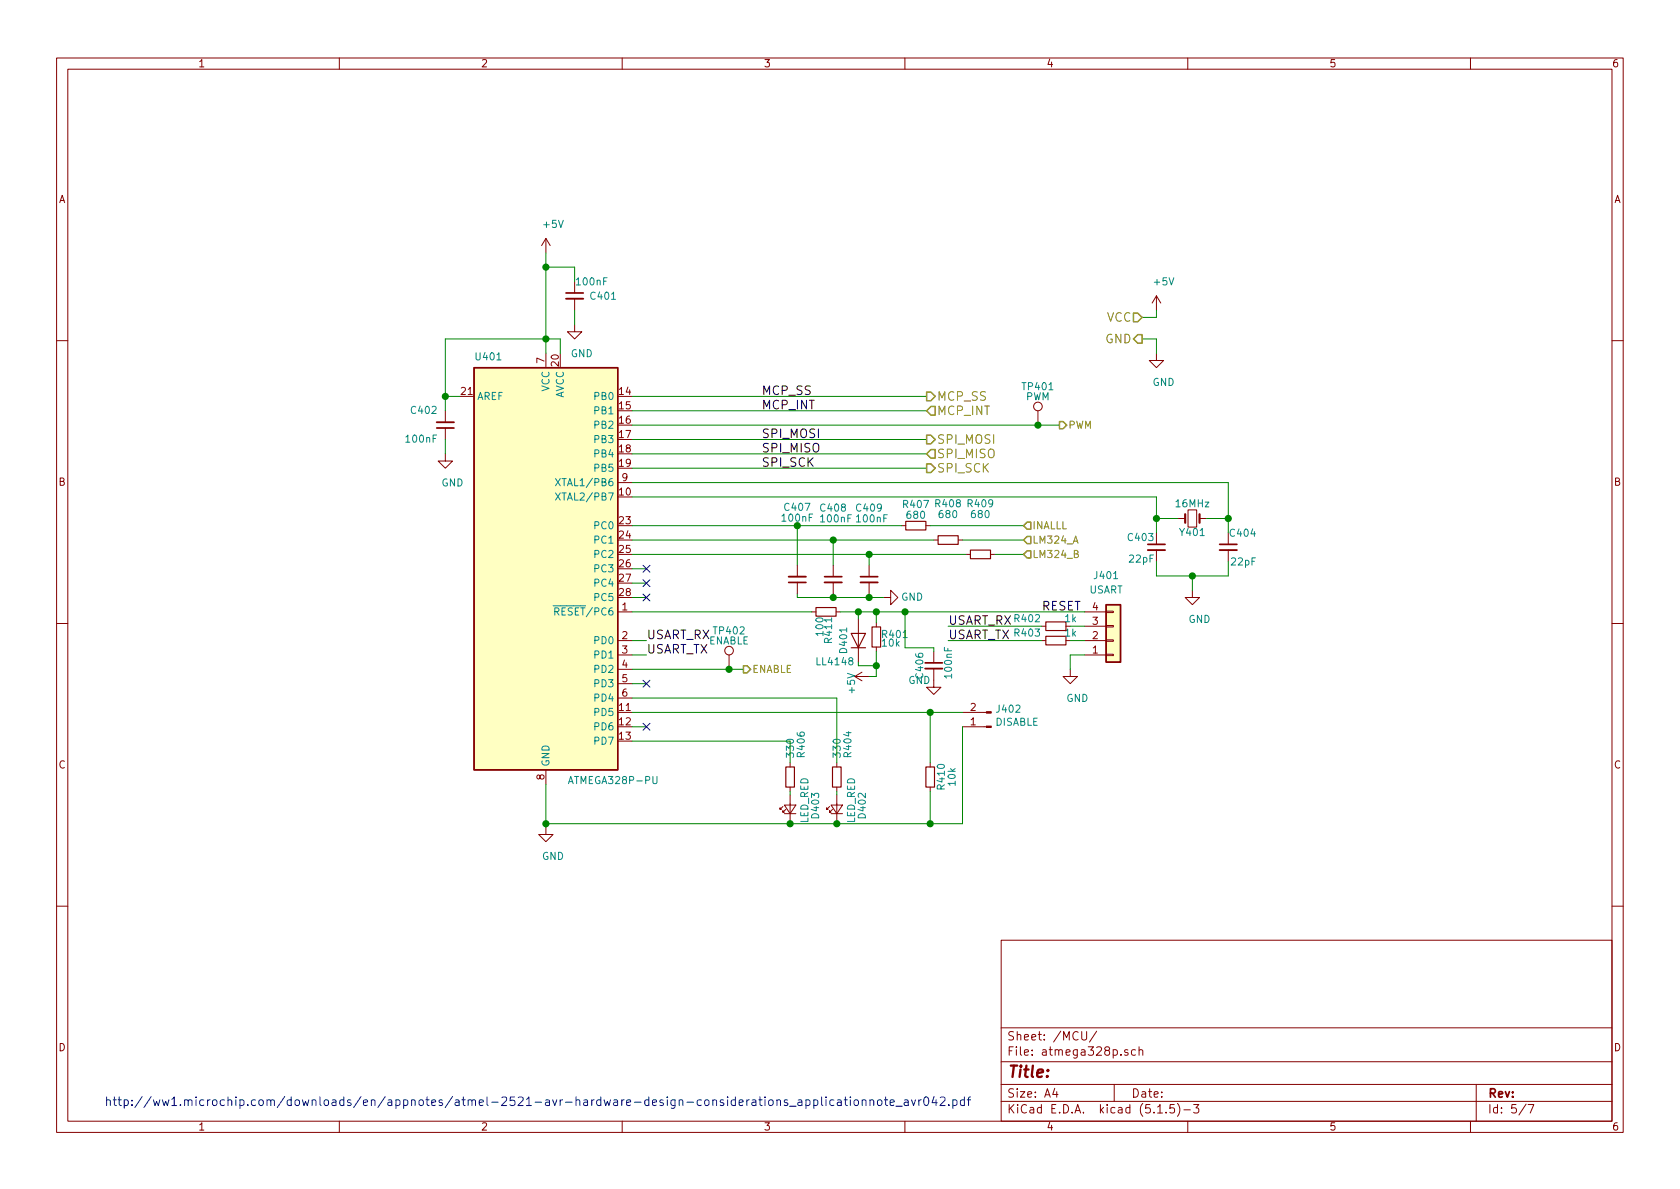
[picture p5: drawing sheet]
<svg xmlns="http://www.w3.org/2000/svg" width="297mm" height="210mm" viewBox="0 0 297 210" stroke-linecap="round" stroke-linejoin="round" font-family="sans-serif">
<g fill="none" stroke="#840000" stroke-width=".18">
<path d="M10 10.3h277v189.9h-277zM12 12.2h273v186.1h-273zM60 10.3v1.9M110 10.3v1.9M160 10.3v1.9M210 10.3v1.9M260 10.3v1.9M96.5 42.2l-.7 1.2M96.5 42.2v2.5M96.5 42.2l.8 1.2M101.6 57.4v1.3h1.3l-1.3 1.2-1.3-1.2h1.3M101.6 49.8v2"/>
<path d="M101.6 52.8v2.1M204.5 52.3v2.6M204.5 52.3l-.8 1.3M204.5 52.3l.7 1.3M10 60.2h2M78.7 72.6v2.1M78.7 75.7v2M96.5 62.5v2.5M183.5 72.6v2.6M204.5 62.5v1.2h1.2l-1.2 1.3-1.3-1.3h1.3M285 60.2h2M78.7 80.3v1.2h1.3l-1.3 1.3-1.2-1.3h1.2"/>
<path d="M109.2 85.3h2.6M141 99.9v2.1M147.3 99.9v2.1M153.7 99.9v2.1M159.4 93h.7M163.7 93h.8M165.1 95.5h.8M169.4 95.5h.8M170.8 98h.8M175.1 98h.8M204.5 94.2v2.1M204.5 97.3v2"/>
<path d="M208.3 91.7h1.2M210.1 90.2h1.5v3h-1.5zM212.1 91.7h1.3M217.2 94.2v2.1M217.2 97.3v2M10 110.3h2M109.2 108.2h2.6M109.2 115.8h2.6M109.2 113.3h2.6M109.2 118.4h2.6M128.9 115.8v2.6M141 103v2"/>
<path d="M143.5 108.2h.8M147.3 103v2M147.8 108.2h.8M151.1 119.6l1.3 .8M151.1 119.6h2.6M151.8 109.5v7.6M152.4 118.9l-1.3 .7M153.7 103v2M154.9 110.1v.8M154.9 114.4v.8M156.2 105.7h1.3v-1.3l1.2 1.3-1.2 1.2v-1.2M165.1 118.2v3.3h1.3l-1.3 1.3-1.3-1.3h1.3"/>
<path d="M165.1 115.2v2M184.1 113.3h.8M184.1 110.7h.8M188.5 113.3h.7M189.2 118.4v1.2h1.3l-1.3 1.3-1.2-1.3h1.2M191.8 108.2h3.8M191.8 115.8h3.8M191.8 113.3h3.8M191.8 110.7h3.8M195.6 108.1h1.2v.2h-1.2zM195.6 110.6h1.2v.3h-1.2zM195.6 115.7h1.2v.2h-1.2z"/>
<path d="M195.6 113.2h1.2v.2h-1.2zM210.8 104.4v1.3h1.3l-1.3 1.2-1.3-1.2h1.3M285 110.3h2M96.5 136.1v2.6M109.2 120.9h2.6M109.2 123.4h2.6M139.7 134.9v.7M139.7 139.2v.7M148 134.9v.7M148 139.2v.7M164.5 134.9v.7M164.5 139.2v.7"/>
<path d="M170.2 126h4.2M170.2 128.5h4.2M96.5 146.3v1.3h1.3l-1.3 1.2-1.3-1.2h1.3M138.4 142.6l-.5 .5v-.2v.2h.3M138.7 142.4h2l-1 1.5zM138.7 143.9h2M138.9 143.1l-.5 .5v-.2v.2h.3M139.7 140.6v5.1M146.7 142.6l-.5 .5v-.2v.2h.2M146.9 142.4h2.1l-1 1.5zM146.9 143.9h2.1M147.2 143.1l-.5 .5v-.2v.2h.2"/>
<path d="M148 140.6v5.1M10 160.2h2M177 166.3h108v32h-108zM285 160.2h2M60 198.3v1.9M110 198.3v1.9M160 198.3v1.9M177 194.8h108M177 191.8h108M177 187.8h108M177 181.8h108M186.5 192.5l-.4 1h1"/>
<path d="M186.8 193v1M191.3 182.4v1.2l.3 .3h.2l.3-.3v-1.2M193.9 182.3l-1.3 2M197 191.8v3M199.4 185.7a.37 .37 0 0 0-.6 .1l.1 .2 .5 .2 .1 .1-.2 .3-.5-.1M200.8 185.7l-.5-.1-.2 .3 .1 .6h.6M201.4 185.7h.1a.37 .37 0 0 1 .6 .1v.8M201.4 185.1v1.5M204.7 196.8h.8M206.2 196.7v.1M207.6 195.3h-.7l-.1 .7 .2-.1 .5 .1 .2 .2-.1 .5-.2 .1-.6-.1M208.2 195.1a1.71 1.71 0 0 1 0 2.3"/>
<path d="M209.3 196.3h1.2M210 198.3v1.9M211 195.3h1l-.5 .6 .4 .1v.7l-.2 .1-.7-.1M260 198.3v1.9M261 191.8v6.5M269.8 195.2l-1.2 2M270.2 195.3h1l-.6 1.5"/>
<circle cx="183.5" cy="71.9" r=".76"/>
<circle cx="128.9" cy="115.1" r=".76"/>
</g>
<path d="M160.1 92.2h3.6v1.5h-3.6zM165.9 94.7h3.5v1.6h-3.5zM171.6 97.3h3.5v1.5h-3.5zM144.3 107.4h3.5v1.6h-3.5zM150.5 112h2.5l-1.2 2.5zM150.5 114.5h2.5M154.2 110.9h1.5v3.5h-1.5zM184.9 112.5h3.6v1.5h-3.6zM184.9 110h3.6v1.5h-3.6zM138.9 135.6h1.6v3.6h-1.6zM147.2 135.6h1.5v3.6h-1.5zM163.7 135.6h1.5v3.6h-1.5z" fill="none" stroke="#840000" stroke-width=".2"/>
<path d="M100.1 52.8h3M77.2 74.7h3.1M202.9 97.3h3.1M215.6 97.3h3.1M139.4 102h3.1M145.8 103h3M152.1 103h3.1M163.6 118.2h3" fill="none" stroke="#840000" stroke-width=".33"/>
<path d="M100.1 51.8h3M77.2 75.7h3.1M202.9 96.3h3.1M215.6 96.3h3.1M139.4 103h3.1M145.8 102h3M152.1 102h3.1M163.6 117.2h3" fill="none" stroke="#840000" stroke-width=".3"/>
<g fill="#840000" stroke="#840000" stroke-width=".18">
<path d="M174.4 125.9h.9v.2h-.9z"/>
<path d="M174.4 128.4h.9v.2h-.9z"/>
</g>
<g fill="#ffffc2" stroke="#ffffc2" stroke-width=".18">
<path d="M195.6 106.9h2.5v10.2h-2.5z"/>
<path d="M83.8 65h25.4v71.1h-25.4z"/>
</g>
<path d="M83.8 65h25.4v71.1h-25.4zM195.6 106.9h2.5v10.2h-2.5z" fill="none" stroke="#840000" stroke-width=".25"/>
<path d="M209.5 90.9v1.6M212.1 90.9v1.6" fill="none" stroke="#840000" stroke-width=".38"/>
<path d="M98.2 87.2l.9 1.2M98.2 84.6l.9 1.3M99.1 87.2l-.9 1.2M99.1 84.6l-.9 1.3M97.8 107.1h1.3M98.1 108.1h.6l.1-.2v-.3l-.2-.1h-.5v1.3M98.4 108.1l.4 .7M115.4 137.3v1l.3 .3 .4-.1 .1-.2v-1" fill="none" stroke="#008484" stroke-width=".18"/>
<g fill="none" stroke="#008400" stroke-width=".18">
<path d="M96.5 44.7v17.8M96.5 47.2h5.1v2.6M101.6 54.9v2.5M201.9 59.9h2.6v2.6M204.5 54.9v1.2h-2.6M78.7 70.1h2.6M78.7 77.7v2.6M99.1 62.5v-2.6h-20.4v12.7M111.8 75.2h75.5M111.8 70.1h52M111.8 77.7h52M111.8 72.6h52"/>
<path d="M111.8 95.5h53.3M111.8 93h47.6M111.8 98h59M111.8 87.9h92.7v6.3M111.8 85.3h105.4v8.9M111.8 82.8h52M111.8 80.3h52M141 93v6.9M147.3 95.5v4.4M153.7 98v1.9M164.5 93h16.5M170.2 95.5h10.8"/>
<path d="M175.9 98h5.1M204.5 99.3v2.5h12.7v-2.5M204.5 91.7h3.8M213.4 91.7h3.8M111.8 108.2h31.7M111.8 118.4h19.6M111.8 105.7h2.5M111.8 113.3h2.5M111.8 115.8h2.5M111.8 103.1h2.5M111.8 100.6h2.5M141 105v.7h15.2"/>
<path d="M147.3 105v.7M148.6 108.2h43.2M151.8 108.2v1.3M151.8 117.1v.6h3.1M153.7 105v.7M154.9 108.2v1.9M154.9 115.2v4.4h-1.2M160 108.2v6.3h5.1v.7M167.6 113.3h16.5M167.6 110.7h16.5M189.2 113.3h2.6M189.2 110.7h2.6"/>
<path d="M191.8 115.8h-2.6v2.6M210.8 101.8v2.6M96.5 138.7v7.6M111.8 123.4h36.2v11.5M111.8 131.1h27.9v3.8M111.8 126h58.4M111.8 128.5h2.5M111.8 120.9h2.5M139.7 139.9v.7M148 139.9v.7M164.5 126v8.9M164.5 139.9v5.8"/>
<path d="M170.2 128.5v17.2h-73.7"/>
</g>
<path d="M200.4 55.4h.8l.7 .7-.7 .8h-.8zM200.4 59.9l.8-.7h.7v1.5h-.7zM163.8 77h.8l.8 .7-.8 .8h-.8zM163.8 69.3h.8l.8 .8-.8 .8h-.8zM164.6 79.5h.8v1.5h-.8l-.8-.7zM164.6 71.9h.8v1.5h-.8l-.8-.8zM187.3 74.5h.7l.6 .7-.6 .6h-.7zM163.8 82h.8l.8 .8-.8 .8h-.8zM181 95.5l.6-.6h.6v1.2h-.6zM181.6 97.4h.6v1.3h-.6l-.6-.7zM181.6 92.3h.6v1.3h-.6l-.6-.6zM131.4 117.7h.7l.6 .7-.6 .6h-.7z" fill="none" stroke="#848400" stroke-width=".25"/>
<path d="M189.9 97.9h.6l.1-.2v-.2l-.7-.2v1.3h.5l.3-.2v-.2l-.3-.3" fill="none" stroke="#848400" stroke-width=".18"/>
<g fill="none" stroke="#0000c2" stroke-width=".18">
<path d="M139.2 194.6a.37 .37 0 0 0-.5 .1v.2l.6 .3-.2 .3-.4-.1M139.6 195.6h1.2M141.1 194.6h.6l.1 .9M141.8 194.8l-.5 .1a.3 .3 0 0 0-.3 .3 .3 .3 0 0 0 .3 .3l.5-.1M142.5 194.6l.5-.1 .2 .3v.4l-.1 .2h-.6M142.5 194.5v1.5M143.9 194.6l.4-.1 .3 .3-.1 .6h-.6M143.9 194.5v1.5M145.3 194v1.3l.2 .2M146 194v.1M146 194.5v1M147.4 194.6l-.4-.1-.2 .1v.7a.48 .48 0 0 0 .6 .1"/>
<path d="M148.1 194.6h.6v.9M148.7 194.8l-.5 .1a.31 .31 0 0 0-.2 .3 .31 .31 0 0 0 .2 .3l.5-.1M149.3 194.5h.5M149.5 194v1.3l.3 .2M150.3 194v.1M150.3 194.5v1M151.1 194.6l.4-.1 .3 .3v.4l-.3 .3-.4-.1-.1-.2zM152.5 194.6l.2-.1 .3 .1 .1 .9M152.5 194.5v1M153.8 194.6h.1a.37 .37 0 0 1 .6 .1v.8M153.8 194.5v1M155.2 194.6l.2-.1 .5 .1v.6l-.1 .2-.4 .1-.2-.2z"/>
<path d="M156.4 194.5h.5M156.6 194v1.3l.3 .2M157.4 195l.7-.2-.1-.2-.4-.1-.2 .2 .1 .7h.5M158.4 195.6h1.2M159.9 194.6h.6l.1 .9M160.6 194.8l-.5 .1a.3 .3 0 0 0-.3 .3 .3 .3 0 0 0 .3 .3l.5-.1M161.2 194.5l.3 1 .4-1M162.5 194.5v1M162.9 194.5l-.4 .3M163.5 194.1l.2-.1a.82 .82 0 0 1 .6 .6 .82 .82 0 0 1-.3 .8l-.2 .1a.84 .84 0 0 1-.3-1.4zM165.2 193.9l-.4 1.1h.9M165.5 194.5v1"/>
<path d="M166.2 194.1l.6-.1 .2 .1 .1 .3-.9 1.1h.9M167.8 195.3v.2M168.5 194.6l.4-.1 .2 .1v.7a.48 .48 0 0 1-.6 .1M168.5 194.5v1.5M170.5 194.6l-.4-.1-.3 .3 .1 .6h.6M170.5 194v1.5M171 194.5h.6M171.6 194l-.4 .2v1.3"/>
</g>
<g fill="#008400" stroke="#008400" stroke-width=".25">
<circle cx="128.9" cy="118.4" r=".51"/>
<circle cx="204.5" cy="91.7" r=".51"/>
<circle cx="148" cy="145.7" r=".51"/>
<circle cx="183.5" cy="75.2" r=".51"/>
<circle cx="153.7" cy="105.7" r=".51"/>
<circle cx="154.9" cy="117.7" r=".51"/>
<circle cx="96.5" cy="47.2" r=".51"/>
<circle cx="160" cy="108.2" r=".51"/>
<circle cx="151.8" cy="108.2" r=".51"/>
<circle cx="96.5" cy="145.7" r=".51"/>
<circle cx="78.7" cy="70.1" r=".51"/>
<circle cx="154.9" cy="108.2" r=".51"/>
<circle cx="217.2" cy="91.7" r=".51"/>
<circle cx="96.5" cy="59.9" r=".51"/>
<circle cx="139.7" cy="145.7" r=".51"/>
<circle cx="210.8" cy="101.8" r=".51"/>
<circle cx="164.5" cy="126" r=".51"/>
<circle cx="164.5" cy="145.7" r=".51"/>
<circle cx="147.3" cy="105.7" r=".51"/>
<circle cx="141" cy="93" r=".51"/>
<circle cx="147.3" cy="95.5" r=".51"/>
<circle cx="153.7" cy="98" r=".51"/>
</g>
<path d="M113.7 100l1.2 1.2M114.9 100l-1.2 1.2M113.7 105l1.2 1.3M113.7 102.5l1.2 1.2M114.9 105l-1.2 1.3M114.9 102.5l-1.2 1.2M113.7 127.9l1.2 1.2M113.7 120.3l1.2 1.2M114.9 127.9l-1.2 1.2M114.9 120.3l-1.2 1.2" fill="none" stroke="#000084" stroke-width=".18"/>
<text font-size="2.8" fill="#840000" x="178" y="190.5">Title:</text>
<g font-size="2.1" fill="#848400">
<text x="195.7" y="56.9">VCC</text>
<text x="195.4" y="60.7">GND</text>
<text x="165.6" y="70.9">MCP_SS</text>
<text x="165.6" y="73.4">MCP_INT</text>
<text x="165.6" y="78.5">SPI_MOSI</text>
<text x="165.6" y="81">SPI_MISO</text>
<text x="165.6" y="83.6">SPI_SCK</text>
</g>
<g font-size="2.1">
<text x="134.6" y="69.8">MCP_SS</text>
<text x="134.6" y="77.5">SPI_MOSI</text>
<text x="134.6" y="72.4">MCP_INT</text>
<text x="134.6" y="80">SPI_MISO</text>
<text x="134.6" y="82.5">SPI_SCK</text>
<text x="184.1" y="107.9">RESET</text>
<text x="114.3" y="113">USART_RX</text>
<text x="167.6" y="113">USART_TX</text>
<text x="167.6" y="110.5">USART_RX</text>
<text x="114.3" y="115.6">USART_TX</text>
</g>
<g font-size="2.1" fill="#840000">
<text x="178" y="184">Sheet: /MCU/</text>
<text x="178" y="186.7">File: atmega328p.sch</text>
<text x="178" y="196.9">KiCad E.D.A. kicad (5.1.5)-3</text>
<text x="178" y="194.1">Size: A4</text>
<text x="200" y="194.1">Date:</text>
<text x="263" y="194.1">Rev:</text>
<text x="263" y="196.9">Id: 5/7</text>
</g>
<text font-size="2.1" fill="#0000c2" x="18.4" y="195.6">http://ww1.microchip.com/downloads/en/appnotes/atmel-2521-avr-hardware-design-considerations_applicationnote_avr042.pdf</text>
<g font-size="1.8" fill="#840000">
<text x="35" y="11.9">1</text>
<text x="85" y="11.9">2</text>
<text x="135" y="11.9">3</text>
<text x="185" y="11.9">4</text>
<text x="235" y="11.9">5</text>
<text x="285" y="11.9">6</text>
<text x="10.4" y="35.9">A</text>
<text x="285.4" y="35.9">A</text>
<text x="96.3" y="64.2" transform="rotate(-90 96.3 64.2)">7</text>
<text x="98.8" y="64.7" transform="rotate(-90 98.8 64.7)">20</text>
<text x="81.6" y="69.8">21</text>
<text x="109.5" y="69.8">14</text>
<text x="109.5" y="72.4">15</text>
<text x="109.5" y="74.9">16</text>
<text x="109.5" y="77.5">17</text>
<text x="109.5" y="80">18</text>
<text x="109.5" y="82.5">19</text>
<text x="10.4" y="85.9">B</text>
<text x="109.5" y="87.6">10</text>
<text x="110" y="85.1">9</text>
<text x="285.4" y="85.9">B</text>
<text x="109.5" y="92.7">23</text>
<text x="109.5" y="95.2">24</text>
<text x="109.5" y="97.8">25</text>
<text x="109.5" y="100.3">26</text>
<text x="109.5" y="102.9">27</text>
<text x="109.5" y="105.4">28</text>
<text x="110" y="107.9">1</text>
<text x="193.2" y="107.9">4</text>
<text x="110" y="113">2</text>
<text x="188.3" y="112.6">1k</text>
<text x="193.2" y="113">2</text>
<text x="193.2" y="110.5">3</text>
<text x="110" y="115.6">3</text>
<text x="110" y="118.1">4</text>
<text x="193.2" y="115.6">1</text>
<text x="109.5" y="125.7">11</text>
<text x="110" y="120.6">5</text>
<text x="110" y="123.2">6</text>
<text x="171.6" y="125.7">2</text>
<text x="109.5" y="128.3">12</text>
<text x="109.5" y="130.8">13</text>
<text x="171.6" y="128.3">1</text>
<text x="10.4" y="135.9">C</text>
<text x="96.3" y="137.9" transform="rotate(-90 96.3 137.9)">8</text>
<text x="285.4" y="135.9">C</text>
<text x="10.4" y="185.9">D</text>
<text x="285.4" y="185.9">D</text>
<text x="35" y="199.9">1</text>
<text x="85" y="199.9">2</text>
<text x="135" y="199.9">3</text>
<text x="185" y="199.9">4</text>
<text x="235" y="199.9">5</text>
<text x="285" y="199.9">6</text>
</g>
<g font-size="1.8" fill="#008484">
<text x="96.2" y="40.3">+5V</text>
<text x="102.1" y="50.5">100nF</text>
<text x="104.5" y="53">C401</text>
<text x="204.1" y="50.5">+5V</text>
<text x="84.3" y="63.7">U401</text>
<text x="100.9" y="63.2">GND</text>
<text x="84.3" y="70.7">AREF</text>
<text x="97.2" y="69.3" transform="rotate(-90 97.2 69.3)">VCC</text>
<text x="99.7" y="70.5" transform="rotate(-90 99.7 70.5)">AVCC</text>
<text x="105.3" y="70.7">PB0</text>
<text x="180.9" y="69">TP401</text>
<text x="181.4" y="70.8">PWM</text>
<text x="203.8" y="68.2">GND</text>
<text x="72.8" y="73.2">C402</text>
<text x="105.3" y="73.3">PB1</text>
<text x="105.3" y="75.8">PB2</text>
<text x="71.9" y="78.3">100nF</text>
<text x="105.3" y="78.4">PB3</text>
<text x="105.3" y="80.9">PB4</text>
<text x="105.3" y="83.4">PB5</text>
<text x="78.1" y="86">GND</text>
<text x="99.2" y="88.5">XTAL2/PB7</text>
<text x="99.2" y="86">XTAL1/PB6</text>
<text x="159.8" y="89.8">R407</text>
<text x="165.5" y="89.7">R408</text>
<text x="171.2" y="89.7">R409</text>
<text x="208" y="89.7">16MHz</text>
<text x="105.3" y="93.6">PC0</text>
<text x="138.4" y="92.2">100nF</text>
<text x="138.8" y="90.3">C407</text>
<text x="145.2" y="90.5">C408</text>
<text x="145.2" y="92.4">100nF</text>
<text x="151.5" y="90.5">C409</text>
<text x="151.6" y="92.4">100nF</text>
<text x="160.5" y="91.7">680</text>
<text x="166.1" y="91.6">680</text>
<text x="171.9" y="91.6">680</text>
<text x="199.6" y="95.7">C403</text>
<text x="208.8" y="94.8">Y401</text>
<text x="217.6" y="94.9">C404</text>
<text x="105.3" y="96.1">PC1</text>
<text x="105.3" y="98.7">PC2</text>
<text x="105.3" y="101.2">PC3</text>
<text x="199.7" y="99.5">22pF</text>
<text x="217.8" y="100">22pF</text>
<text x="105.3" y="103.8">PC4</text>
<text x="105.3" y="106.3">PC5</text>
<text x="159.3" y="106.2">GND</text>
<text x="192.5" y="104.9">USART</text>
<text x="193.6" y="102.4">J401</text>
<text x="98.9" y="108.8">RESET/PC6</text>
<text x="105.3" y="113.9">PD0</text>
<text x="125.3" y="114">ENABLE</text>
<text x="126.3" y="112.2">TP402</text>
<text x="145.6" y="112.3" transform="rotate(-90 145.6 112.3)">100</text>
<text x="147.1" y="113.6" transform="rotate(-90 147.1 113.6)">R411</text>
<text x="156.1" y="112.8">R401</text>
<text x="179.5" y="112.6">R403</text>
<text x="179.5" y="110">R402</text>
<text x="188.3" y="110">1k</text>
<text x="210.1" y="110.2">GND</text>
<text x="105.3" y="116.5">PD1</text>
<text x="105.3" y="119">PD2</text>
<text x="144.6" y="117.6">LL4148</text>
<text x="149.8" y="115.4" transform="rotate(-90 149.8 115.4)">D401</text>
<text x="156" y="114.3">10k</text>
<text x="163.2" y="119.8" transform="rotate(-90 163.2 119.8)">C406</text>
<text x="168.3" y="119.8" transform="rotate(-90 168.3 119.8)">100nF</text>
<text x="105.3" y="121.5">PD3</text>
<text x="105.3" y="124.1">PD4</text>
<text x="151.2" y="122.5" transform="rotate(-90 151.2 122.5)">+5V</text>
<text x="160.6" y="120.9">GND</text>
<text x="188.5" y="124.1">GND</text>
<text x="105.3" y="126.6">PD5</text>
<text x="105.3" y="129.2">PD6</text>
<text x="105.3" y="131.7">PD7</text>
<text x="175.9" y="128.3">DISABLE</text>
<text x="176.4" y="126">J402</text>
<text x="97.2" y="135.6" transform="rotate(-90 97.2 135.6)">GND</text>
<text x="140.4" y="133.8" transform="rotate(-90 140.4 133.8)">330</text>
<text x="142.3" y="133.8" transform="rotate(-90 142.3 133.8)">R406</text>
<text x="148.6" y="133.8" transform="rotate(-90 148.6 133.8)">330</text>
<text x="150.5" y="133.8" transform="rotate(-90 150.5 133.8)">R404</text>
<text x="101" y="138.7">ATMEGA328P-PU</text>
<text x="167.1" y="139.5" transform="rotate(-90 167.1 139.5)">R410</text>
<text x="169" y="138.9" transform="rotate(-90 169 138.9)">10k</text>
<text x="142.9" y="145.6" transform="rotate(-90 142.9 145.6)">LED_RED</text>
<text x="144.8" y="144.6" transform="rotate(-90 144.8 144.6)">D403</text>
<text x="151.2" y="145.6" transform="rotate(-90 151.2 145.6)">LED_RED</text>
<text x="153.1" y="144.6" transform="rotate(-90 153.1 144.6)">D402</text>
<text x="95.8" y="152.1">GND</text>
</g>
<g font-size="1.8" fill="#848400">
<text x="188.8" y="75.8">PWM</text>
<text x="182.5" y="93.6">INALLL</text>
<text x="182.5" y="98.7">LM324_B</text>
<text x="182.5" y="96.1">LM324_A</text>
<text x="133" y="119">ENABLE</text>
</g>
</svg>
